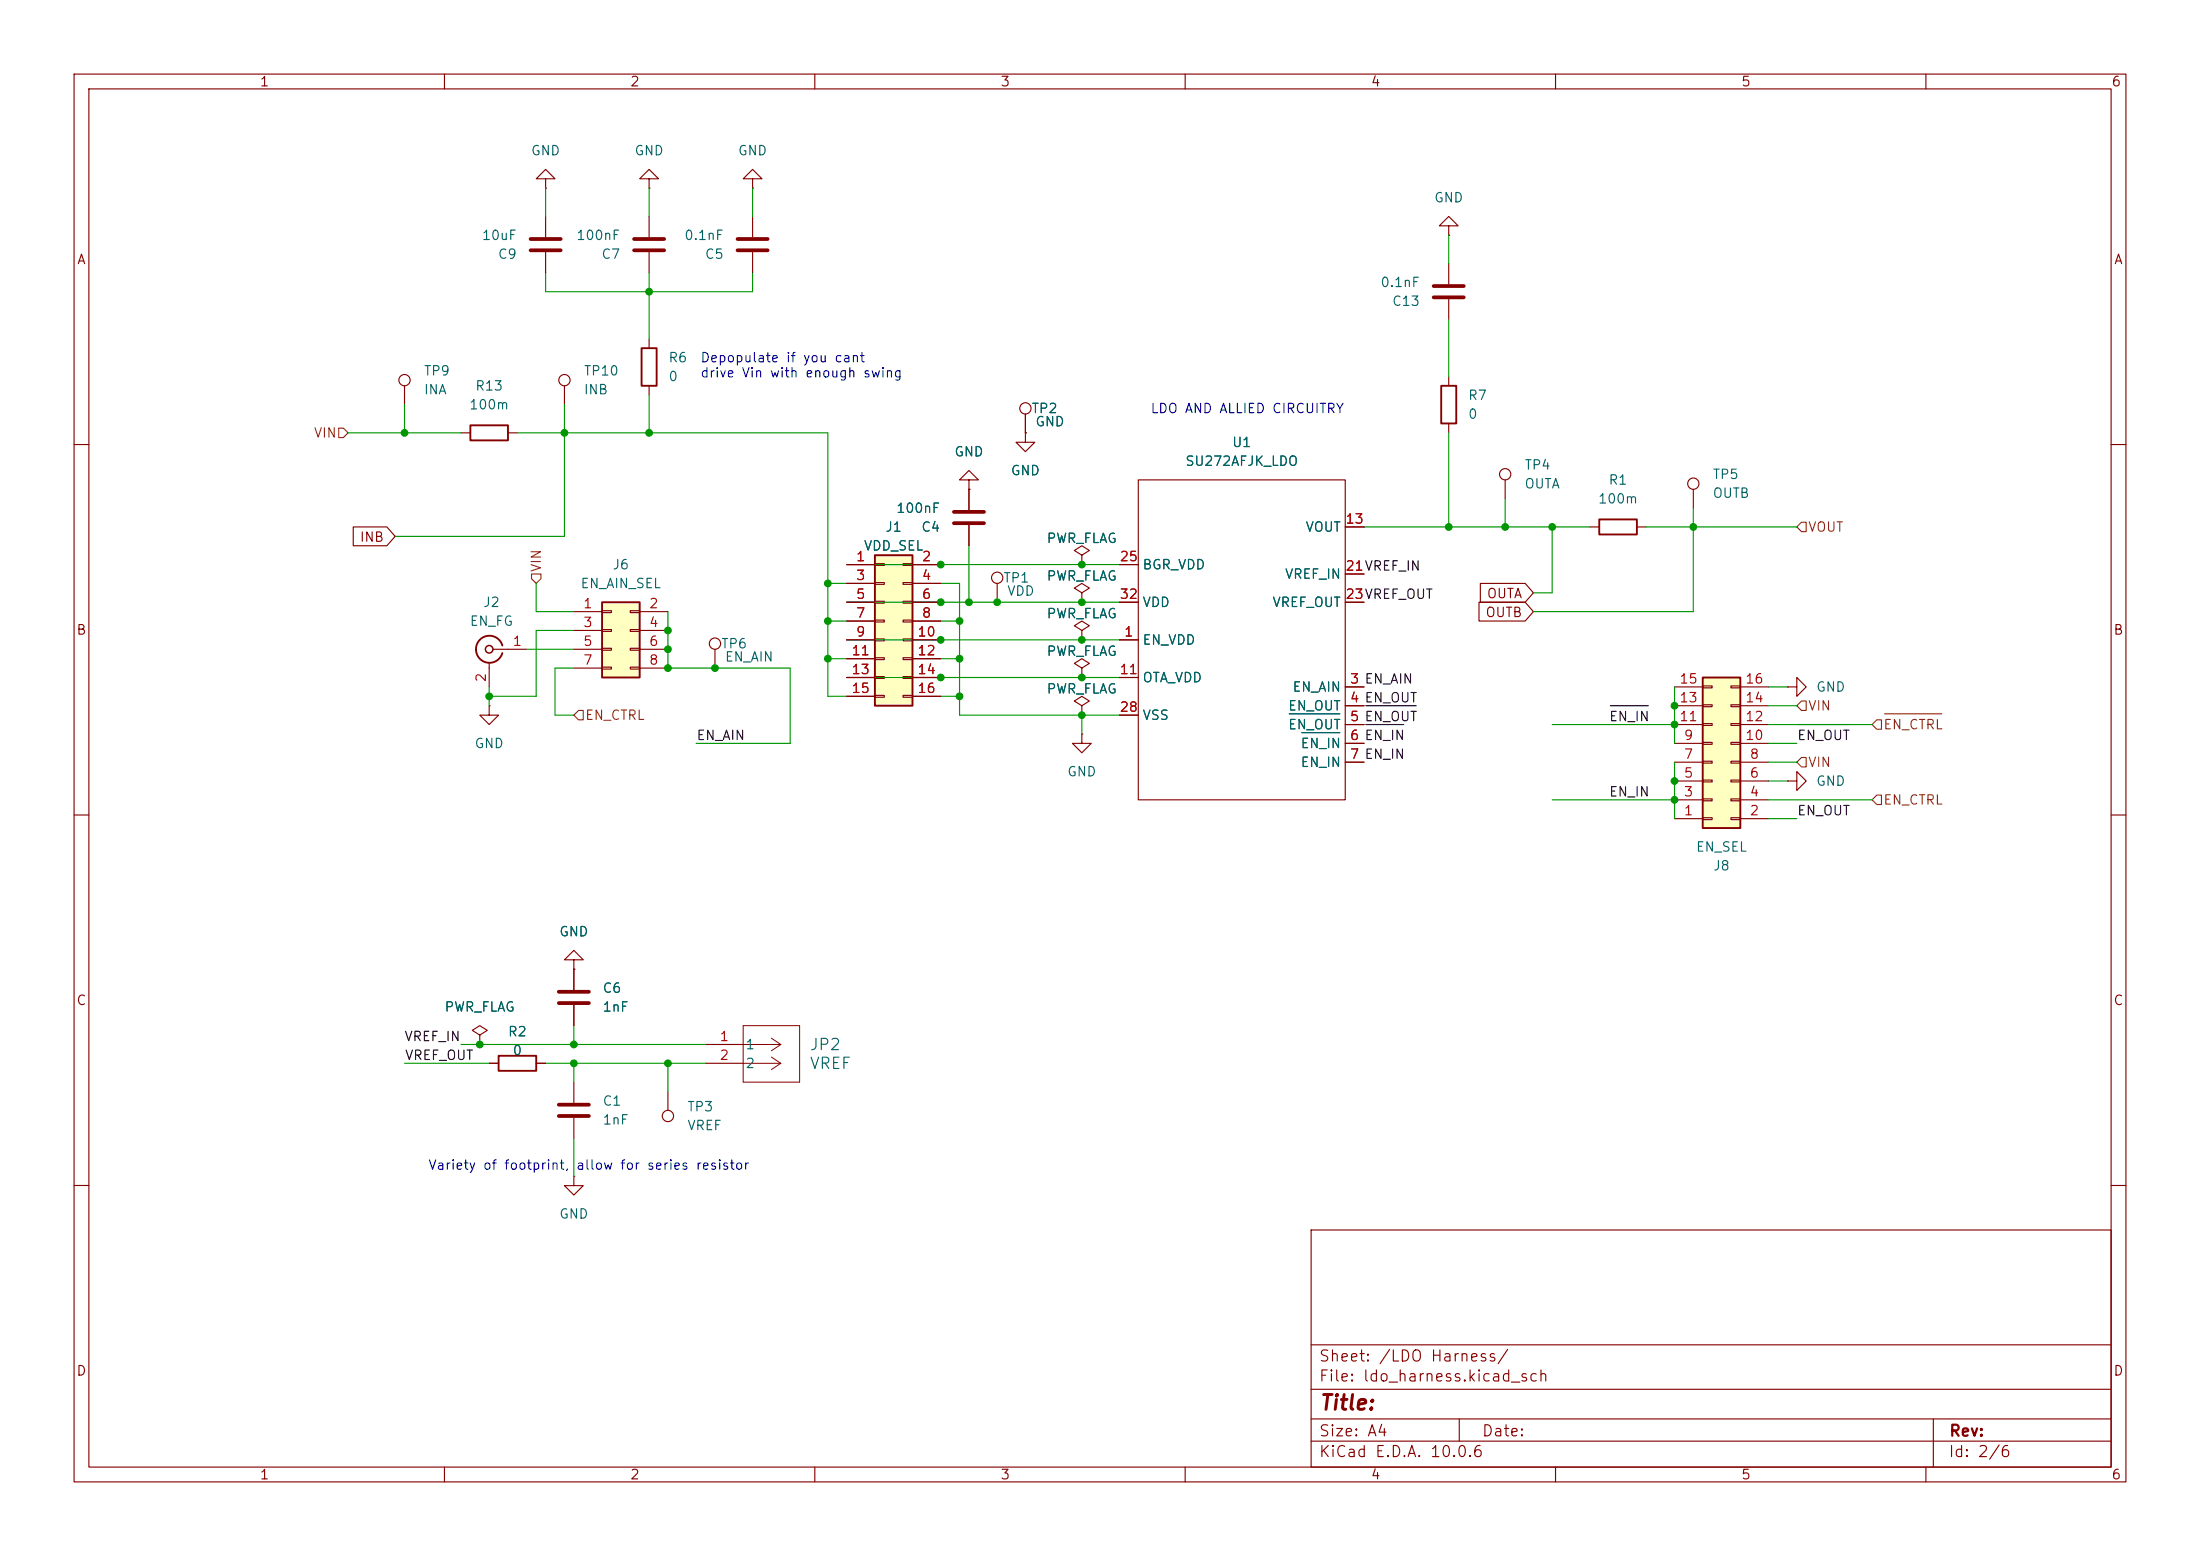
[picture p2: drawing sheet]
<svg xmlns="http://www.w3.org/2000/svg" width="297mm" height="210mm" viewBox="0 0 297 210" stroke-linecap="round" stroke-linejoin="round" font-family="sans-serif">
<g fill="none" stroke="#840000" stroke-width=".15">
<path d="M10 10h277v190h-277zM12 12h273v186h-273zM60 10v2M110 10v2M160 10v2M210 10v2M260 10v2M10 60h2M228.6 66v2.6M285 60h2M10 110h2M285 110h2"/>
<path d="M10 160h2M177 166h108v32h-108zM285 160h2M60 198v2M110 198v2M160 198v2M177 194.5h108M177 191.5h108M177 187.5h108M177 181.5h108M197 191.5v3M210 198v2"/>
<path d="M260 198v2M261 191.5v6.5"/>
<circle cx="228.6" cy="65.3" r=".76"/>
</g>
<path d="M118.1 74.9h5.1v20.4h-5.1z" fill="#ffffc2"/>
<path d="M118.1 74.9h5.1v20.4h-5.1z" fill="none" stroke="#840000" stroke-width=".25"/>
<g fill="none" stroke="#840000" stroke-width=".15">
<path d="M101.6 24.1h1.3l-1.3-1.2-1.3 1.2h1.3v1.3M101.6 25.4h.1M101.6 29.2v2.8M101.6 34v2.8M114.3 76.2h3.8M114.3 78.7h3.8M118.1 76.1h1.3v.2h-1.3zM118.1 78.6h1.3v.3h-1.3zM121.9 76.1h1.3v.2h-1.3zM121.9 78.6h1.3v.3h-1.3zM123.2 76.2h3.8M123.2 78.7h3.8"/>
<path d="M203.2 64.8v2.5M114.3 81.3h3.8M114.3 83.8h3.8M114.3 86.4h3.8M114.3 88.9h3.8M114.3 91.4h3.8M114.3 94h3.8M118.1 81.2h1.3v.2h-1.3zM118.1 83.7h1.3v.2h-1.3zM118.1 86.2h1.3v.3h-1.3zM118.1 88.8h1.3v.2h-1.3zM118.1 91.3h1.3v.3h-1.3z"/>
<path d="M118.1 93.9h1.3v.2h-1.3zM121.9 81.2h1.3v.2h-1.3zM121.9 83.7h1.3v.2h-1.3zM121.9 86.2h1.3v.3h-1.3zM121.9 88.8h1.3v.2h-1.3zM121.9 91.3h1.3v.3h-1.3zM121.9 93.9h1.3v.2h-1.3zM123.2 81.3h3.8M123.2 83.8h3.8M123.2 86.4h3.8M123.2 88.9h3.8M123.2 91.4h3.8"/>
<path d="M123.2 94h3.8M146 85.1l1.1-.6-1.1-.7-1 .7 1 .6v1.3M146 86.4h.1"/>
<circle cx="203.2" cy="64" r=".76"/>
</g>
<path d="M99.6 33.8h4M99.6 32.3h4" fill="none" stroke="#840000" stroke-width=".51"/>
<path d="M81.3 81.3h5.1v10.1h-5.1z" fill="#ffffc2"/>
<path d="M63.5 57.4h5.1v2h-5.1zM194.6 52.1h2v5.1h-2zM215.9 70.1h5.1v2h-5.1zM67.8 87.1a1.81 1.81 0 0 0-2.8-.9 1.81 1.81 0 0 0 0 2.9 1.81 1.81 0 0 0 2.8-1M81.3 81.3h5.1v10.1h-5.1zM67.3 142.5h5.1v2h-5.1z" fill="none" stroke="#840000" stroke-width=".25"/>
<g fill="none" stroke="#840000" stroke-width=".15">
<path d="M73.7 24.1h1.2l-1.2-1.2-1.3 1.2h1.3v1.3M73.7 25.4h.1M73.7 29.2v2.8M73.7 34v2.8M87.6 24.1h1.3l-1.3-1.2-1.2 1.2h1.2v1.3M87.6 25.4h.1M87.6 29.2v2.8M87.6 34v2.8M195.6 30.5h1.2l-1.2-1.3-1.3 1.3h1.3v1.3M195.6 31.8h.1M195.6 35.6v2.8M54.6 52.1v2.5"/>
<path d="M62.2 58.4h1.3M68.6 58.4h1.2M76.2 52.1v2.5M138.4 58.4v1.3h1.3l-1.3 1.3-1.2-1.3h1.2M138.4 58.4h.1M138.4 55.9v2.5M195.6 40.4v2.8M195.6 50.8v1.3M195.6 57.2v1.2M130.8 64.8h1.3l-1.3-1.3-1.3 1.3h1.3v1.2M130.8 66h.1M130.8 66v2.8"/>
<path d="M130.8 70.9v2.8M134.6 78.7v2.6M146 74.9l1.1-.6-1.1-.6-1 .6 1 .6v1.3M146 76.2h.1M151.1 76.2h2.6M153.7 64.8h27.9v43.2h-27.9zM181.6 71.1h2.5M181.6 77.5h2.5M214.6 71.1h1.3M221 71.1h1.2M66 95.3v1.2h1.3l-1.3 1.3-1.2-1.3h1.2M66 95.3h.1"/>
<path d="M66 89.4v3.3M66.5 87.6h4.6M77.5 82.6h3.8M77.5 85.1h3.8M77.5 87.6h3.8M77.5 90.2h3.8M81.3 82.4h1.2v.3h-1.2zM81.3 85h1.2v.2h-1.2zM81.3 87.5h1.2v.3h-1.2zM81.3 90h1.2v.3h-1.2zM85.1 82.4h1.3v.3h-1.3zM85.1 85h1.3v.2h-1.3z"/>
<path d="M85.1 87.5h1.3v.3h-1.3zM85.1 90h1.3v.3h-1.3zM86.4 82.6h3.8M86.4 85.1h3.8M86.4 87.6h3.8M86.4 90.2h3.8M96.5 87.6v2.6M146 80l1.1-.6-1.1-.7-1 .7 1 .6v1.3M146 81.3h.1M146 95.3l1.1-.7-1.1-.6-1 .6 1 .7v1.2M146 96.5h.1M146 99.1v1.2h1.3l-1.3 1.3-1.2-1.3h1.2"/>
<path d="M146 99.1h.1M146 90.2l1.1-.7-1.1-.6-1 .6 1 .7v1.2M146 91.4h.1M151.1 86.4h2.6M151.1 91.4h2.6M151.1 81.3h2.6M151.1 96.5h2.6M181.6 92.7h2.5M181.6 95.3h2.5M181.6 81.3h2.5M181.6 97.8h2.5M181.6 100.3h2.5"/>
<path d="M181.6 102.9h2.5M64.8 139.7l1-.6-1-.7-1 .7 1 .6v1.3M77.5 129.5h1.2l-1.2-1.2-1.3 1.2h1.3v1.3M77.5 130.8h.1M77.5 130.8v2.8M77.5 135.6v2.8M64.8 141h.1M66 143.5h1.3M72.4 143.5h1.3M77.5 158.8v1.2h1.2l-1.2 1.3-1.3-1.3h1.3M77.5 158.8h.1M77.5 146.1v2.7"/>
<path d="M77.5 150.9v2.8M90.2 147.3v2.6M95.2 141h5.1M95.2 143.5h5.1"/>
<circle cx="54.6" cy="51.3" r=".76"/>
<circle cx="76.2" cy="51.3" r=".76"/>
<circle cx="138.4" cy="55.1" r=".76"/>
<circle cx="134.6" cy="78" r=".76"/>
<circle cx="96.5" cy="86.9" r=".76"/>
<circle cx="90.2" cy="150.6" r=".76"/>
</g>
<path d="M71.6 33.8h4.1M71.6 32.3h4.1M85.6 33.8h4.1M85.6 32.3h4.1M193.5 38.6h4.1M193.5 40.1h4.1M128.8 70.6h4M128.8 69.1h4M75.4 133.9h4.1M75.4 135.4h4.1M75.4 149.1h4.1M75.4 150.6h4.1" fill="none" stroke="#840000" stroke-width=".51"/>
<circle cx="66" cy="87.6" r=".51" fill="none" stroke="#840000" stroke-width=".2"/>
<path d="M100.3 138.4h7.6v7.7h-7.6zM100.3 141h5.1M100.3 143.5h5.1M104.1 140.1l1.3 .9M104.1 142.7l1.3 .8M105.4 141l-1.3 .8M105.4 143.5l-1.3 .9" fill="none" stroke="#840000" stroke-width=".14"/>
<path d="M174.1 96.3h6.8M175.7 98.9h5.2" fill="none" stroke="#006464" stroke-width=".15"/>
<path d="M229.9 91.4h5v20.4h-5z" fill="#ffffc2"/>
<path d="M86.6 47h2v5.1h-2zM229.9 91.4h5v20.4h-5z" fill="none" stroke="#840000" stroke-width=".25"/>
<g fill="none" stroke="#840000" stroke-width=".15">
<path d="M87.6 45.7v1.3M87.6 52.1v1.2M138.4 58.4h.1M138.4 55.9v2.5M47.7 71.1h4.5l1.1 1.3-1.1 1.3h-4.5zM114.3 76.2h3.8M114.3 78.7h3.8M123.2 76.2h3.8M123.2 78.7h3.8M130.8 66h.1M130.8 66v2.8M130.8 70.9v2.8"/>
<path d="M146 76.2h.1M151.1 76.2h2.6M181.6 71.1h2.5M181.6 77.5h2.5M199.8 78.7h6.1l1.1 1.3-1.1 1.3h-6.1zM114.3 86.4h3.8M114.3 91.4h3.8M114.3 81.3h3.8M114.3 83.8h3.8M114.3 88.9h3.8M114.3 94h3.8M123.2 86.4h3.8"/>
<path d="M123.2 91.4h3.8M123.2 81.3h3.8M123.2 83.8h3.8M123.2 88.9h3.8M123.2 94h3.8M146 86.4h.1M146 81.3h.1M146 91.4h.1M146 96.5h.1M151.1 86.4h2.6M151.1 91.4h2.6M151.1 81.3h2.6"/>
<path d="M151.1 96.5h2.6M181.6 97.8h2.5M181.6 95.3h2.5M181.6 92.7h2.5M181.6 81.3h2.5M199.7 81.3h6.2l1.1 1.3-1.1 1.2h-6.2zM226.1 97.8h3.8M226.1 95.3h3.8M226.1 92.7h3.8M229.9 97.7h1.2v.2h-1.2zM229.9 95.1h1.2v.3h-1.2zM229.9 92.6h1.2v.2h-1.2z"/>
<path d="M233.7 97.7h1.2v.2h-1.2zM233.7 95.1h1.2v.3h-1.2zM233.7 92.6h1.2v.2h-1.2zM234.9 97.8h3.9M234.9 95.3h3.9M234.9 92.7h3.9M241.3 92.7h1.3v-1.3l1.2 1.3-1.2 1.3v-1.3M241.3 92.7h.1M181.6 102.9h2.5M181.6 100.3h2.5M226.1 110.5h3.8M226.1 108h3.8"/>
<path d="M226.1 105.4h3.8M226.1 102.9h3.8M226.1 100.3h3.8M229.9 110.4h1.2v.2h-1.2zM229.9 107.8h1.2v.3h-1.2zM229.9 105.3h1.2v.2h-1.2zM229.9 102.7h1.2v.3h-1.2zM229.9 100.2h1.2v.3h-1.2zM233.7 110.4h1.2v.2h-1.2zM233.7 107.8h1.2v.3h-1.2zM233.7 105.3h1.2v.2h-1.2zM233.7 102.7h1.2v.3h-1.2z"/>
<path d="M233.7 100.2h1.2v.3h-1.2zM234.9 110.5h3.9M234.9 108h3.9M234.9 105.4h3.9M234.9 102.9h3.9M234.9 100.3h3.9M241.3 105.4h1.3v-1.3l1.2 1.3-1.2 1.3v-1.3M241.3 105.4h.1M77.5 130.8h.1M77.5 130.8v2.8M77.5 135.6v2.8M64.8 141h.1"/>
<path d="M66 143.5h1.3M72.4 143.5h1.3"/>
</g>
<path d="M45.7 57.8h.7l.6 .6-.6 .7h-.7zM71.8 77.5h1.2v.6l-.6 .6-.6-.6zM243.2 70.5h.6v1.3h-.6l-.6-.7zM78.1 95.9h.6v1.3h-.6l-.6-.7zM243.2 94.6h.6v1.3h-.6l-.6-.6zM253.4 97.2h.6v1.2h-.6l-.7-.6zM254.4 96.3h7.7M243.2 102.2h.6v1.3h-.6l-.6-.6zM253.4 107.3h.6v1.3h-.6l-.7-.6z" fill="none" stroke="#725600" stroke-width=".15"/>
<path d="M184.4 97.8h5.1M184.4 95.2h6.8M217.4 95.2h5.1M242.8 97.8h6.8" fill="none" stroke="#0f0f0f" stroke-width=".15"/>
<g fill="none" stroke="#009600" stroke-width=".15">
<path d="M73.7 36.8v2.6h27.9v-2.6M73.7 25.4v3.8M87.6 25.4v3.8M87.6 36.8v8.9M101.6 25.4v3.8M195.6 31.8v3.8M47 58.4h15.2M54.6 54.6v3.8M69.8 58.4h42v35.6h2.5M76.2 54.6v17.8h-22.9M87.6 53.3v5.1M195.6 43.2v7.6"/>
<path d="M195.6 58.4v12.7M72.4 78.7v3.9h5.1M111.8 78.7h2.5M114.3 76.2h36.8M127 78.7h2.5v17.8h21.6M130.8 73.7v7.6M184.1 71.1h30.5M203.2 67.3v3.8M209.5 71.1v8.9h-2.5M222.2 71.1h20.4M228.6 68.6v14h-21.6M66 92.7v2.6"/>
<path d="M71.1 87.6h6.4M77.5 85.1h-5.1v8.9h-6.4M77.5 90.2h-2.6v6.3h2.6M90.2 82.6v7.6h16.5v10.1h-12.7M111.8 88.9h2.5M111.8 83.8h2.5M114.3 81.3h36.8M114.3 91.4h36.8M114.3 86.4h36.8M127 88.9h2.5M127 83.8h2.5M127 94h2.5"/>
<path d="M146 96.5v2.6M209.5 97.8h16.6M226.1 92.7v7.6M238.8 95.3h3.8M238.8 92.7h2.5M238.8 97.8h13.9M209.5 108h16.6M226.1 102.9v7.6M238.8 100.3h3.8M238.8 110.5h3.8M238.8 105.4h2.5M238.8 102.9h3.8"/>
<path d="M238.8 108h13.9M77.5 138.4v2.6M54.6 143.5h11.4M62.2 141h33M73.7 143.5h21.5M77.5 143.5v2.6M77.5 153.7v5.1M90.2 143.5v3.8"/>
</g>
<path d="M174.1 96.3h6.8M175.7 98.9h5.2" fill="none" stroke="#006464" stroke-width=".15"/>
<g fill="#009600" stroke="#009600" stroke-width=".14">
<circle cx="209.5" cy="71.1" r=".46"/>
<circle cx="203.2" cy="71.1" r=".46"/>
<circle cx="195.6" cy="71.1" r=".46"/>
<circle cx="226.1" cy="108" r=".46"/>
<circle cx="226.1" cy="105.4" r=".46"/>
<circle cx="77.5" cy="143.5" r=".46"/>
<circle cx="90.2" cy="143.5" r=".46"/>
<circle cx="66" cy="94" r=".46"/>
<circle cx="90.2" cy="87.6" r=".46"/>
<circle cx="90.2" cy="90.2" r=".46"/>
<circle cx="90.2" cy="85.1" r=".46"/>
<circle cx="77.5" cy="141" r=".46"/>
<circle cx="64.8" cy="141" r=".46"/>
<circle cx="96.5" cy="90.2" r=".46"/>
<circle cx="134.6" cy="81.3" r=".46"/>
<circle cx="130.8" cy="81.3" r=".46"/>
<circle cx="54.6" cy="58.4" r=".46"/>
<circle cx="87.6" cy="39.4" r=".46"/>
<circle cx="87.6" cy="58.4" r=".46"/>
<circle cx="76.2" cy="58.4" r=".46"/>
<circle cx="226.1" cy="97.8" r=".46"/>
<circle cx="226.1" cy="95.3" r=".46"/>
<circle cx="228.6" cy="71.1" r=".46"/>
<circle cx="111.8" cy="78.7" r=".46"/>
<circle cx="127" cy="76.2" r=".46"/>
<circle cx="127" cy="91.4" r=".46"/>
<circle cx="111.8" cy="83.8" r=".46"/>
<circle cx="127" cy="86.4" r=".46"/>
<circle cx="127" cy="81.3" r=".46"/>
<circle cx="111.8" cy="88.9" r=".46"/>
<circle cx="146" cy="86.4" r=".46"/>
<circle cx="146" cy="76.2" r=".46"/>
<circle cx="146" cy="96.5" r=".46"/>
<circle cx="146" cy="81.3" r=".46"/>
<circle cx="129.5" cy="83.8" r=".46"/>
<circle cx="129.5" cy="94" r=".46"/>
<circle cx="129.5" cy="88.9" r=".46"/>
<circle cx="146" cy="91.4" r=".46"/>
</g>
<text font-size="2" fill="#840000" x="178" y="190.8">Title:</text>
<g font-size="1.5" fill="#006464">
<text x="109.2" y="142.1">JP2</text>
<text x="109.2" y="144.7">VREF</text>
</g>
<g font-size="1.5" fill="#840000">
<text x="178" y="184.1">Sheet: /LDO Harness/</text>
<text x="178" y="186.8">File: ldo_harness.kicad_sch</text>
<text x="178" y="197">KiCad E.D.A. 10.0.6</text>
<text x="178" y="194.2">Size: A4</text>
<text x="200" y="194.2">Date:</text>
<text x="263" y="197">Id: 2/6</text>
<text x="263" y="194.2">Rev:</text>
</g>
<g font-size="1.3" fill="#840000">
<text x="35" y="12">1</text>
<text x="85" y="12">2</text>
<text x="135" y="12">3</text>
<text x="185" y="12">4</text>
<text x="235" y="12">5</text>
<text x="285" y="12">6</text>
<text x="10.3" y="36">A</text>
<text x="285.3" y="36">A</text>
<text x="48.5" y="73.4">INB</text>
<text x="200.5" y="83.6">OUTB</text>
<text x="200.6" y="81.1">OUTA</text>
<text x="10.2" y="86">B</text>
<text x="285.2" y="86">B</text>
<text x="10.2" y="136">C</text>
<text x="285.2" y="136">C</text>
<text x="10.2" y="186">D</text>
<text x="285.2" y="186">D</text>
<text x="35" y="200">1</text>
<text x="85" y="200">2</text>
<text x="135" y="200">3</text>
<text x="185" y="200">4</text>
<text x="235" y="200">5</text>
<text x="285" y="200">6</text>
</g>
<g font-size="1.3" fill="#006464">
<text x="71.6" y="21.3">GND</text>
<text x="85.6" y="21.3">GND</text>
<text x="99.5" y="21.3">GND</text>
<text x="193.5" y="27.6">GND</text>
<text x="65" y="32.7">10uF</text>
<text x="67.1" y="35.3">C9</text>
<text x="77.7" y="32.7">100nF</text>
<text x="81.1" y="35.3">C7</text>
<text x="92.3" y="32.7">0.1nF</text>
<text x="95.1" y="35.3">C5</text>
<text x="186.3" y="39.1">0.1nF</text>
<text x="187.8" y="41.6">C13</text>
<text x="57.1" y="51">TP9</text>
<text x="57.1" y="53.5">INA</text>
<text x="64.1" y="53">R13</text>
<text x="78.7" y="51">TP10</text>
<text x="78.7" y="53.5">INB</text>
<text x="90.2" y="49.2">R6</text>
<text x="90.2" y="51.8">0</text>
<text x="63.3" y="55.6">100m</text>
<text x="139.2" y="56.1">TP2</text>
<text x="139.7" y="57.9">GND</text>
<text x="198.1" y="54.3">R7</text>
<text x="198.1" y="56.8">0</text>
<text x="128.7" y="61.9">GND</text>
<text x="136.4" y="64.5">GND</text>
<text x="159.9" y="63.2">SU272AFJK_LDO</text>
<text x="166.2" y="60.7">U1</text>
<text x="205.7" y="63.7">TP4</text>
<text x="217.1" y="65.7">R1</text>
<text x="231.1" y="65">TP5</text>
<text x="120.9" y="69.5">100nF</text>
<text x="205.7" y="66.2">OUTA</text>
<text x="215.7" y="68.3">100m</text>
<text x="231.1" y="67.5">OUTB</text>
<text x="82.6" y="77.2">J6</text>
<text x="116.5" y="74.6">VDD_SEL</text>
<text x="119.4" y="72.1">J1</text>
<text x="124.3" y="72.1">C4</text>
<text x="141.2" y="73.6">PWR_FLAG</text>
<text x="154.2" y="77.2">BGR_VDD</text>
<text x="176.2" y="72.1">VOUT</text>
<text x="65.1" y="82.2">J2</text>
<text x="78.3" y="79.7">EN_AIN_SEL</text>
<text x="135.4" y="78.9">TP1</text>
<text x="135.9" y="80.7">VDD</text>
<text x="141.2" y="83.8">PWR_FLAG</text>
<text x="141.2" y="78.7">PWR_FLAG</text>
<text x="154.2" y="82.2">VDD</text>
<text x="171.7" y="82.2">VREF_OUT</text>
<text x="173.4" y="78.4">VREF_IN</text>
<text x="63.3" y="84.8">EN_FG</text>
<text x="97.3" y="87.8">TP6</text>
<text x="97.8" y="89.6">EN_AIN</text>
<text x="141.2" y="88.8">PWR_FLAG</text>
<text x="154.2" y="87.3">EN_VDD</text>
<text x="141.2" y="93.9">PWR_FLAG</text>
<text x="154.2" y="92.4">OTA_VDD</text>
<text x="174.4" y="93.7">EN_AIN</text>
<text x="245.1" y="93.7">GND</text>
<text x="64" y="101.3">GND</text>
<text x="154.2" y="97.5">VSS</text>
<text x="173.8" y="96.2">EN_OUT</text>
<text x="173.8" y="98.8">EN_OUT</text>
<text x="175.5" y="101.3">EN_IN</text>
<text x="144" y="105.1">GND</text>
<text x="175.5" y="103.8">EN_IN</text>
<text x="245.1" y="106.4">GND</text>
<text x="228.9" y="115.3">EN_SEL</text>
<text x="231.2" y="117.8">J8</text>
<text x="75.4" y="126.7">GND</text>
<text x="59.9" y="136.9">PWR_FLAG</text>
<text x="81.3" y="134.3">C6</text>
<text x="81.3" y="136.9">1nF</text>
<text x="68.5" y="140.2">R2</text>
<text x="69.1" y="142.7">0</text>
<text x="100.6" y="141.9">1</text>
<text x="81.3" y="149.6">C1</text>
<text x="100.6" y="144.5">2</text>
<text x="81.3" y="152.1">1nF</text>
<text x="92.7" y="150.3">TP3</text>
<text x="92.7" y="152.9">VREF</text>
<text x="75.4" y="164.8">GND</text>
</g>
<g font-size="1.3" fill="#0000c2">
<text x="94.5" y="49.2">Depopulate if you cant</text>
<text x="94.5" y="51.3">drive Vin with enough swing</text>
<text x="155.2" y="56.1">LDO AND ALLIED CIRCUITRY</text>
<text x="57.7" y="158.2">Variety of footprint,</text>
<text x="77.7" y="158.2">allow for series resistor</text>
</g>
<g font-size="1.3" fill="#725600">
<text x="42.3" y="59.4">VIN</text>
<text x="73.4" y="77.3" transform="rotate(-90 73.4 77.3)">VIN</text>
<text x="244" y="72.1">VOUT</text>
<text x="78.9" y="97.5">EN_CTRL</text>
<text x="244" y="96.2">VIN</text>
<text x="254.2" y="98.8">EN_CTRL</text>
<text x="244" y="103.8">VIN</text>
<text x="254.2" y="108.9">EN_CTRL</text>
</g>
<g font-size="1.3" fill="#a90000">
<text x="181.5" y="71">13</text>
<text x="115.5" y="76.1">1</text>
<text x="124.4" y="76.1">2</text>
<text x="151.1" y="76.1">25</text>
<text x="181.5" y="77.3">21VREF_IN</text>
<text x="181.5" y="77.3">21</text>
<text x="78.6" y="82.4">1</text>
<text x="87.5" y="82.4">2</text>
<text x="115.5" y="78.6">3</text>
<text x="115.5" y="81.1">5</text>
<text x="115.5" y="83.7">7</text>
<text x="124.4" y="78.6">4</text>
<text x="124.4" y="81.1">6</text>
<text x="124.4" y="83.7">8</text>
<text x="151.1" y="81.1">32</text>
<text x="181.5" y="81.1">23VREF_OUT</text>
<text x="181.5" y="81.1">23</text>
<text x="69.1" y="87.5">1</text>
<text x="78.6" y="85">3</text>
<text x="78.6" y="87.5">5</text>
<text x="87.5" y="85">4</text>
<text x="87.5" y="87.5">6</text>
<text x="114.9" y="88.8">11</text>
<text x="115.5" y="86.2">9</text>
<text x="123.8" y="86.2">10</text>
<text x="123.8" y="88.8">12</text>
<text x="151.7" y="86.2">1</text>
<text x="65.9" y="92.2" transform="rotate(-90 65.9 92.2)">2</text>
<text x="78.6" y="90">7</text>
<text x="87.5" y="90">8</text>
<text x="114.9" y="91.3">13</text>
<text x="114.9" y="93.8">15</text>
<text x="123.8" y="91.3">14</text>
<text x="123.8" y="93.8">16</text>
<text x="151.1" y="91.3">11</text>
<text x="182.1" y="92.6">3 EN_AIN</text>
<text x="182.1" y="95.1">4 EN_OUT</text>
<text x="182.1" y="92.6">3</text>
<text x="182.1" y="95.1">4</text>
<text x="226.6" y="95.1">13</text>
<text x="226.6" y="92.6">15</text>
<text x="235.5" y="95.1">14</text>
<text x="235.5" y="92.6">16</text>
<text x="151.1" y="96.4">28</text>
<text x="182.1" y="100.2">6 EN_IN</text>
<text x="182.1" y="97.7">5 EN_OUT</text>
<text x="182.1" y="100.2">6</text>
<text x="182.1" y="97.7">5</text>
<text x="226.6" y="97.7">11</text>
<text x="227.2" y="100.2">9</text>
<text x="235.5" y="100.2">10</text>
<text x="235.5" y="97.7">12</text>
<text x="182.1" y="102.7">7 EN_IN</text>
<text x="182.1" y="102.7">7</text>
<text x="227.2" y="107.8">3</text>
<text x="227.2" y="105.3">5</text>
<text x="227.2" y="102.7">7</text>
<text x="236.1" y="107.8">4</text>
<text x="236.1" y="105.3">6</text>
<text x="236.1" y="102.7">8</text>
<text x="227.2" y="110.4">1</text>
<text x="236.1" y="110.4">2</text>
<text x="97.1" y="140.8">1</text>
<text x="97.1" y="143.4">2</text>
</g>
<g font-size="1.3" fill="#0f0f0f">
<text x="94" y="100.2">EN_AIN</text>
<text x="217.1" y="97.7">EN_IN</text>
<text x="242.5" y="100.2">EN_OUT</text>
<text x="217.1" y="107.8">EN_IN</text>
<text x="242.5" y="110.4">EN_OUT</text>
<text x="54.5" y="140.8">VREF_IN</text>
<text x="54.6" y="143.4">VREF_OUT</text>
</g>
</svg>
